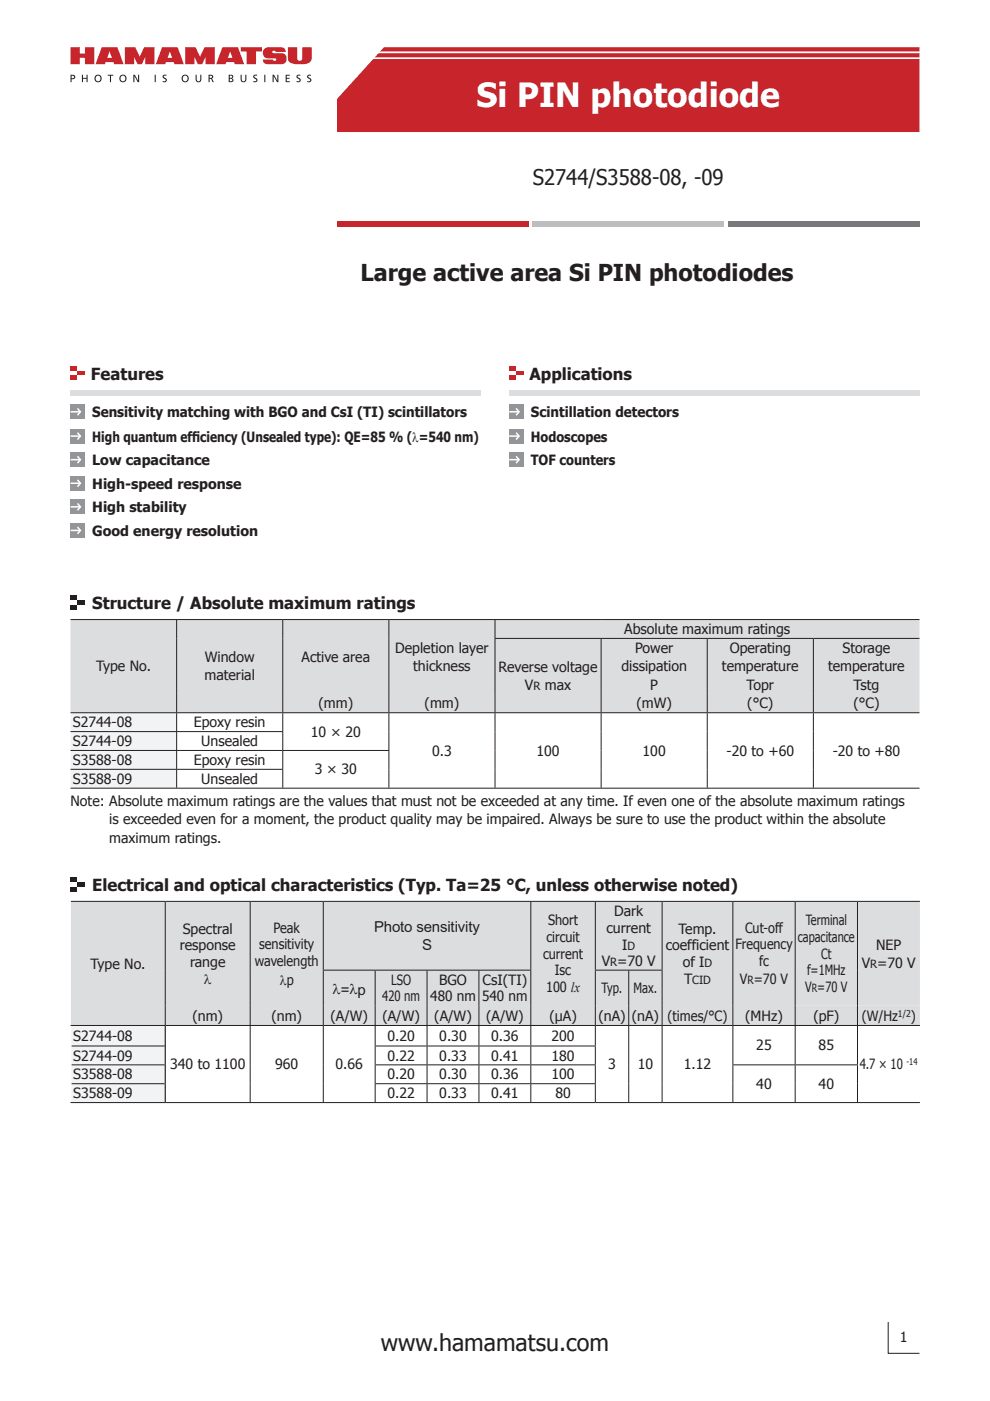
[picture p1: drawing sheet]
<svg xmlns="http://www.w3.org/2000/svg" width="210mm" height="297mm" viewBox="0 0 210 297" stroke-linecap="round" stroke-linejoin="round" font-family="sans-serif">
<g fill="#c8242b">
<path d="M81.4 10h113.6v18h-123.5v-7z"/>
<path d="M71.5 47h40.5v1.2h-40.5z"/>
</g>
<path d="M113 47h40.5v1.2h-40.5z" fill="#bcbdc0"/>
<path d="M154.5 47h40.5v1.2h-40.5z" fill="#76787b"/>
<path d="M72 11.1h123.9M72 12.3h124" fill="none" stroke="#fff" stroke-width=".35"/>
<g fill="#c8242b">
<path d="M15 10h1.9v1.4h1.1v-1.4h2v3.6h-2v-1.3h-1.1v1.3h-1.9z"/>
<path d="M51 10h4.5v.9h-1.2v2.7h-2v-2.7h-1.3z"/>
<path d="M26.5 10h2.2l.9 2 1-2h2.2v3.6h-2v-1.5l-.7 1.5h-.9l-.7-1.5v1.5h-2z"/>
<path d="M39.3 10h2.2l.9 2 .9-2h2.3v3.6h-2v-1.5l-.7 1.5h-.9l-.8-1.5v1.5h-1.9z"/>
<path d="M56.2 10.3l.8-.3h2.2a1.03 1.03 0 0 1 1.4 1h-2.2a.37 .37 0 0 0-.3-.3 .37 .37 0 0 0-.4 .3l.4 .3h1.2a1.21 1.21 0 0 1 1.5 1.2 1.21 1.21 0 0 1-1.6 1.1h-1.7a1.4 1.4 0 0 1-1.7-.6l-.1-.4h2.2a.34 .34 0 0 0 .4 .3 .34 .34 0 0 0 .3-.4l-1.4-.1a1.19 1.19 0 0 1-1.4-.7 1.19 1.19 0 0 1 .4-1.4z"/>
<path d="M61 10h2v2.4a.54 .54 0 0 0 .6 .5 .54 .54 0 0 0 .5-.5v-2.4h2v2a1.36 1.36 0 0 1-1.5 1.6 7.1 7.1 0 0 1-3-.3 1.22 1.22 0 0 1-.6-1.3z"/>
<path d="M21.6 10l-1.3 3.6h1.9l.2-.4h1.7l.1 .4h2l-1.3-3.6zM23.2 10.9l.5 1.4h-1z"/>
<path d="M34.4 10l-1.4 3.6h2l.2-.4h1.6l.2 .4h2l-1.3-3.6zM36 10.9l.5 1.4h-1z"/>
<path d="M47.1 10l-1.3 3.6h2l.2-.4h1.6l.2 .4h2l-1.3-3.6zM48.8 10.9l.5 1.4h-1z"/>
</g>
<path d="M15 15.8l.7 .1 .3 .4a.58 .58 0 0 1-.8 .5v.6h-.2zM15.2 16v.6l.5-.1v-.3zM17.4 15.8v1.6h.2v-.7h.7v.7h.3v-1.6h-.3v.7h-.7v-.7zM20 16.6a.8 .8 0 0 1 1.6 0 .8 .8 0 0 1-1.6 0zM20.2 16.7a.58 .58 0 0 0 1.1 0 .58 .58 0 0 0-1.1 0zM22.8 15.8v.2h.5v1.4h.2v-1.4h.5v-.2zM25.2 16.6a.8 .8 0 0 1 1.6 0 .8 .8 0 0 1-1.6 0zM25.4 16.7a.6 .6 0 0 0 1.2 0 .6 .6 0 0 0-1.2 0zM28.3 15.8v1.6h.2v-1.3l.7 1.3h.3v-1.6h-.2v1.3l-.7-1.3zM32.8 15.8v1.6h.2v-1.6zM34.5 16a.57 .57 0 0 0 .5 .8l.1 .3-.6 .1v.2a.55 .55 0 0 0 .9-.3 .55 .55 0 0 0-.6-.7l-.1-.3h.6v-.2l-.3-.1zM38.4 16.6a.8 .8 0 0 1 1.6 0 .8 .8 0 0 1-1.6 0zM38.6 16.7a.6 .6 0 0 0 1.2 0 .6 .6 0 0 0-1.2 0zM41.5 15.8v1a.61 .61 0 0 0 .6 .6 .61 .61 0 0 0 .6-.6v-1h-.2l-.1 1.2-.1 .2h-.4l-.2-1.4zM44.2 15.8a.71 .71 0 0 1 1 .5l-.3 .3 .4 .8h-.2l-.3-.5-.2-.2h-.2v.7h-.2zM44.4 16v.5l.5-.1-.1-.3zM48.5 15.8l.9 .2v.4l-.3 .2 .4 .4-.3 .4h-.7zM48.7 16v.5l.5-.1v-.3zM48.7 16.7v.5l.5-.1v-.3zM51 15.8v1a.61 .61 0 0 0 .6 .6 .61 .61 0 0 0 .6-.6v-1h-.2v1.2l-.1 .2h-.5l-.2-1.4zM53.7 16a.57 .57 0 0 0 .5 .8l.1 .3-.6 .1v.2a.55 .55 0 0 0 .9-.3 .55 .55 0 0 0-.6-.7v-.3h.5v-.2l-.3-.1zM56 15.8v1.6h.3v-1.6zM57.8 15.8v1.6h.2v-1.3l.7 1.3h.3v-1.6h-.2v1.3l-.7-1.3zM60.6 15.8v1.6h.8v-.2h-.6v-.5h.6v-.2h-.6v-.5h.6v-.2zM62.9 16a.57 .57 0 0 0 .5 .8l.1 .3-.6 .1v.2a.55 .55 0 0 0 .8-.3 .55 .55 0 0 0-.5-.7l-.1-.3h.6v-.2l-.3-.1zM65.2 16a.57 .57 0 0 0 .5 .8v.3l-.5 .1-.1 .2a.55 .55 0 0 0 .9-.3 .55 .55 0 0 0-.5-.7l-.1-.3h.5l.1-.2-.4-.1z" fill="#231f20"/>
<path d="M188.3 280.3v6.6h6.7" fill="none" stroke="#231f20" stroke-width=".21"/>
<path d="M108 85.8h3v3h-3z" fill="#939598"/>
<path d="M108 87.3h2.1M109.4 86.6l.7 .7-.7 .7" fill="none" stroke="#fff" stroke-width=".32"/>
<path d="M15 85.8h3v3h-3z" fill="#939598"/>
<path d="M15 87.3h2.1M16.4 86.6l.7 .7-.7 .7" fill="none" stroke="#fff" stroke-width=".32"/>
<path d="M108 91h3v3h-3z" fill="#939598"/>
<path d="M108 92.5h2.1M109.4 91.7l.7 .8-.7 .7" fill="none" stroke="#fff" stroke-width=".32"/>
<path d="M108 96h3v3h-3z" fill="#939598"/>
<path d="M108 97.5h2.1M109.4 96.7l.7 .8-.7 .7" fill="none" stroke="#fff" stroke-width=".32"/>
<path d="M15 91h3v3h-3z" fill="#939598"/>
<path d="M15 92.5h2.1M16.4 91.7l.7 .8-.7 .7" fill="none" stroke="#fff" stroke-width=".32"/>
<path d="M15 96h3v3h-3z" fill="#939598"/>
<path d="M15 97.5h2.1M16.4 96.7l.7 .8-.7 .7" fill="none" stroke="#fff" stroke-width=".32"/>
<path d="M15 101h3v3h-3z" fill="#939598"/>
<path d="M15 102.5h2.1M16.4 101.7l.7 .8-.7 .7" fill="none" stroke="#fff" stroke-width=".32"/>
<path d="M15 106h3v3h-3z" fill="#939598"/>
<path d="M15 107.5h2.1M16.4 106.7l.7 .8-.7 .7" fill="none" stroke="#fff" stroke-width=".32"/>
<path d="M15 111h3v3h-3z" fill="#939598"/>
<path d="M15 112.5h2.1M16.4 111.7l.7 .8-.7 .7" fill="none" stroke="#fff" stroke-width=".32"/>
<path d="M15 127.3h1.5v1h-1.5z" fill="#fff"/>
<path d="M15 126.3h1.5v1h-1.5z" fill="#231f20"/>
<path d="M16.5 126.3h1.5v1h-1.5z" fill="#fff"/>
<g fill="#231f20">
<path d="M16.5 127.3h1.5v1h-1.5z"/>
<path d="M15 128.3h1.5v1h-1.5z"/>
</g>
<g fill="#fff">
<path d="M16.5 128.3h1.5v1h-1.5z"/>
<path d="M15 187h1.5v1h-1.5z"/>
</g>
<path d="M15 186h1.5v1h-1.5z" fill="#231f20"/>
<path d="M16.5 186h1.5v1h-1.5z" fill="#fff"/>
<g fill="#231f20">
<path d="M16.5 187h1.5v1h-1.5z"/>
<path d="M15 188h1.5v1h-1.5z"/>
</g>
<g fill="#fff">
<path d="M16.5 188h1.5v1h-1.5z"/>
<path d="M15 78.6h1.5v1h-1.5z"/>
</g>
<path d="M15 77.6h1.5v1h-1.5z" fill="#c8242b"/>
<path d="M16.5 77.6h1.5v1h-1.5z" fill="#fff"/>
<g fill="#c8242b">
<path d="M16.5 78.6h1.5v1h-1.5z"/>
<path d="M15 79.6h1.5v1h-1.5z"/>
</g>
<g fill="#fff">
<path d="M16.5 79.6h1.5v1h-1.5z"/>
<path d="M108 78.6h1.5v1h-1.5z"/>
</g>
<path d="M108 77.6h1.5v1h-1.5z" fill="#c8242b"/>
<path d="M109.5 77.6h1.5v1h-1.5z" fill="#fff"/>
<g fill="#c8242b">
<path d="M109.5 78.6h1.5v1h-1.5z"/>
<path d="M108 79.6h1.5v1h-1.5z"/>
</g>
<path d="M109.5 79.6h1.5v1h-1.5z" fill="#fff"/>
<g fill="#dcdddf">
<path d="M15 82.7h87v1.2h-87z"/>
<path d="M108 82.7h87v1.2h-87z"/>
<path d="M15 131.4h22.5v19.7h-22.5zM37.5 131.4h22.5v19.7h-22.5zM60 131.4h22.5v15.7h-22.5zM82.5 131.4h22.5v15.7h-22.5zM105 131.4h90v4h-90zM105 135.4h22.5v15.7h-22.5zM127.5 135.4h22.5v11.7h-22.5zM150 135.4h22.5v11.7h-22.5zM172.5 135.4h22.5v11.7h-22.5zM60 147.1h22.5v4h-22.5zM82.5 147.1h22.5v4h-22.5zM127.5 147.1h22.5v4h-22.5zM150 147.1h22.5v4h-22.5zM172.5 147.1h22.5v4h-22.5z"/>
</g>
<path d="M15 151.1h22.5v4h-22.5zM15 155.1h22.5v4h-22.5zM15 159.1h22.5v4h-22.5zM15 163.1h22.5v4h-22.5z" fill="#f2f3f4"/>
<g fill="none" stroke="#231f20" stroke-width=".21">
<path d="M15 131.4h180M37.5 131.4v19.6M60 131.4v19.6M82.5 131.4v19.6M104.9 135.4h90.1M105 131.4v3.9M105 135.4v15.6M127.5 135.4v15.6M150 135.4v15.6M172.5 135.4v15.6M15 151.1h180M15 155.1h45"/>
<path d="M15 159.1h67.5M37.5 151.2v3.8M37.5 155.2v3.8M37.5 159.2v3.8M60 151.2v3.8M60 155.2v3.8M60 159.2v3.8M82.5 151.2v7.8M82.5 159.2v7.8M105 151.2v15.8M127.5 151.2v15.8M150 151.2v15.8"/>
<path d="M172.5 151.2v15.8M15 163.1h45M15 167.1h180M37.5 163.2v3.8M60 163.2v3.8"/>
</g>
<g fill="#dcdddf">
<path d="M140.4 191.1h28.2v22.1h-28.2z"/>
<path d="M155.4 213.2h13.2v4.2h-13.2z"/>
<path d="M15 191.1h20v26.3h-20zM35 191.1h18v22.1h-18zM53 191.1h15.5v22.1h-15.5zM68.5 191.1h44v14.6h-44zM126.2 191.1h14.2v14.6h-14.2zM168.6 191.1h13.2v22.1h-13.2zM181.8 191.1h13.2v22.1h-13.2zM68.5 205.7h11v7.5h-11zM79.5 205.7h11v7.5h-11zM90.5 205.7h11v7.5h-11zM101.5 205.7h11v7.5h-11zM126.2 205.7h7.1v7.5h-7.1zM133.3 205.7h7.1v7.5h-7.1zM35 213.2h18v4.2h-18zM53 213.2h15.5v4.2h-15.5zM68.5 213.2h11v4.2h-11zM79.5 213.2h11v4.2h-11zM90.5 213.2h11v4.2h-11zM101.5 213.2h11v4.2h-11zM126.2 213.2h7.1v4.2h-7.1zM133.3 213.2h7.1v4.2h-7.1zM140.4 213.2h15v4.2h-15z"/>
<path d="M112.5 191.1h13.7v22.1h-13.7zM112.5 213.2h13.7v4.2h-13.7z"/>
<path d="M168.6 213.2h13.2v4.2h-13.2zM181.8 213.2h13.2v4.2h-13.2z"/>
</g>
<path d="M15 217.4h20v4.4h-20zM15 221.8h20v4h-20zM15 225.8h20v4h-20zM15 229.8h20v4h-20z" fill="#f2f3f4"/>
<g fill="none" stroke="#231f20" stroke-width=".21">
<path d="M15 191.1h180M35 191.2v26.1M53 191.2v26.1M68.5 191.2v14.4M112.5 191.2v14.4M126.2 191.2v14.4M140.4 191.2v14.4M155.4 191.2v26.1M168.6 191.2v26.1M181.8 191.2v26.1M15 217.4h180M53 217.5v16.2"/>
<path d="M68.5 205.7h44.1M68.5 205.8v11.5M68.5 217.5v16.2M79.5 205.8v11.5M79.5 217.5v4.2M90.5 205.8v11.5M90.5 217.5v4.2M101.5 205.8v11.5M101.5 217.5v4.2M112.5 205.8v11.5M112.5 217.5v4.2M126.1 205.7h14.4"/>
<path d="M126.2 205.8v11.5M126.2 217.5v4.2M133.3 205.8v11.5M133.3 217.5v16.2M140.4 205.8v11.5M140.4 217.5v16.2M155.4 217.5v8.2M168.6 217.5v8.2M181.8 217.5v8.2M15 233.8h180M15.1 221.8h19.8M15.1 225.8h19.8"/>
<path d="M15.1 229.8h19.8M79.5 221.8h46.8M79.5 225.8h46.8M79.5 229.8h46.8M79.5 221.9v3.8M79.5 225.9v3.8M79.5 229.9v3.8M90.5 221.9v3.8M90.5 225.9v3.8M90.5 229.9v3.8M101.5 221.9v3.8M101.5 225.9v3.8"/>
<path d="M101.5 229.9v3.8M112.5 221.9v3.8M112.5 225.9v3.8M112.5 229.9v3.8M126.2 221.9v3.8M126.2 225.9v3.8M126.2 229.9v3.8M155.3 225.8h26.6M155.4 225.9v7.8M168.6 225.9v7.8M181.8 225.9v7.8"/>
</g>
<path d="M15 217.5v16.2" fill="none" stroke="#fff" stroke-width=".21"/>
<path d="M35 217.5v16.2" fill="none" stroke="#231f20" stroke-width=".25"/>
<text font-size="7.1" fill="#fff" x="101" y="22.6">Si PIN photodiode</text>
<g font-size="4.9" fill="#231f20">
<text x="76.5" y="59.6">Large active area Si PIN photodiodes</text>
<text x="80.8" y="286.3">www.hamamatsu.com</text>
</g>
<text font-size="4.6" fill="#231f20" x="113" y="39.2">S2744/S3588-08, -09</text>
<g font-size="3.5" fill="#231f20">
<text x="19.3" y="80.5">Features</text>
<text x="112.3" y="80.5">Applications</text>
<text x="19.6" y="129.1">Structure / Absolute maximum ratings</text>
<text x="19.6" y="188.8">Electrical and optical characteristics (Typ. Ta=25 °C, unless otherwise noted)</text>
</g>
<g font-size="3.2" fill="#231f20">
<text x="79.3" y="197.4">Photo sensitivity</text>
<text x="89.5" y="201.3">S</text>
<text x="70.5" y="210.7">λ=λp</text>
</g>
<g font-size="3" fill="#231f20">
<text x="19.6" y="88.5">Sensitivity matching with BGO and CsI (TI) scintillators</text>
<text x="112.6" y="88.5">Scintillation detectors</text>
<text x="19.6" y="93.7">High quantum effciency (Unsealed type): QE=85 % (λ=540 nm)</text>
<text x="40.7" y="93.7">i</text>
<text x="112.6" y="93.7">Hodoscopes</text>
<text x="19.6" y="98.7">Low capacitance</text>
<text x="112.6" y="98.7">TOF counters</text>
<text x="19.6" y="103.7">High-speed response</text>
<text x="19.6" y="108.7">High stability</text>
<text x="19.6" y="113.7">Good energy resolution</text>
<text x="132.4" y="134.4">Absolute maximum ratings</text>
<text x="20.4" y="142.3">Type No.</text>
<text x="43.4" y="140.4">Window</text>
<text x="64" y="140.3">Active area</text>
<text x="83.8" y="138.4">Depletion layer</text>
<text x="87.6" y="142.3">thickness</text>
<text x="105.7" y="142.4">Reverse voltage</text>
<text x="131.7" y="142.3">dissipation</text>
<text x="134.7" y="138.4">Power</text>
<text x="153.1" y="142.3">temperature</text>
<text x="154.7" y="138.4">Operating</text>
<text x="175.6" y="142.3">temperature</text>
<text x="178.6" y="138.4">Storage</text>
<text x="43.4" y="144.3">material</text>
<text x="111.3" y="146.3">V</text>
<text x="115.5" y="146.3">max</text>
<text x="137.9" y="146.2">P</text>
<text x="158.3" y="146.2">Topr</text>
<text x="181" y="146.2">Tstg</text>
<text x="15.5" y="154.2">S2744-08</text>
<text x="41.1" y="154.2">Epoxy resin</text>
<text x="67.5" y="150.2">(mm)</text>
<text x="90" y="150.2">(mm)</text>
<text x="134.9" y="150.2">(mW)</text>
<text x="158.4" y="150.2">(°C)</text>
<text x="181" y="150.2">(°C)</text>
<text x="15.5" y="158.2">S2744-09</text>
<text x="42.7" y="158.2">Unsealed</text>
<text x="65.9" y="156.2">10 × 20</text>
<text x="91.6" y="160.2">0.3</text>
<text x="113.7" y="160.2">100</text>
<text x="136.2" y="160.2">100</text>
<text x="154" y="160.2">-20 to +60</text>
<text x="176.5" y="160.2">-20 to +80</text>
<text x="15.5" y="162.2">S3588-08</text>
<text x="15.5" y="166.2">S3588-09</text>
<text x="41.1" y="162.2">Epoxy resin</text>
<text x="42.7" y="166.2">Unsealed</text>
<text x="66.7" y="164.2">3 × 30</text>
<text x="15" y="170.8">Note: Absolute maximum ratings are the values that must not be exceeded at any time. If even one of the absolute maximum ratings</text>
<text x="23.2" y="174.7">is exceeded even for a moment, the product quality may be impaired. Always be sure to use the product within the absolute</text>
<text x="23.2" y="178.6">maximum ratings.</text>
<text x="38.8" y="198">Spectral</text>
<text x="58" y="197.8">Peak</text>
<text x="116.2" y="196.2">Short</text>
<text x="128.6" y="197.7">current</text>
<text x="130.2" y="194.2">Dark</text>
<text x="143.8" y="198">Temp.</text>
<text x="158" y="197.8">Cut-off</text>
<text x="170.8" y="196.2">Terminal</text>
<text x="38.1" y="201.5">response</text>
<text x="55" y="201.3">sensitivity</text>
<text x="115.1" y="203.3">current</text>
<text x="115.8" y="199.7">circuit</text>
<text x="131.9" y="201.4">I</text>
<text x="141.1" y="201.5">coefficient</text>
<text x="155.9" y="201.3">Frequency</text>
<text x="169.2" y="199.7">capacitance</text>
<text x="174.1" y="203.3">Ct</text>
<text x="185.8" y="201.4">NEP</text>
<text x="19.2" y="205.4">Type No.</text>
<text x="40.3" y="205">range</text>
<text x="43.2" y="208.6">λ</text>
<text x="54" y="204.8">wavelength</text>
<text x="59.3" y="208.8">λp</text>
<text x="82.9" y="208.8">LSO</text>
<text x="93.1" y="208.8">BGO</text>
<text x="102.3" y="208.8">CsI(TI)</text>
<text x="117.7" y="206.8">Isc</text>
<text x="127.6" y="204.8">V =70 V</text>
<text x="144.8" y="205">of I</text>
<text x="145" y="208.5">T</text>
<text x="156.9" y="208.7">V =70 V</text>
<text x="161" y="204.8">fc</text>
<text x="171.1" y="206.8">f=1MHz</text>
<text x="182.7" y="205.2">V =70 V</text>
<text x="81" y="212.3">420 nm</text>
<text x="91.2" y="212.3">480 nm</text>
<text x="102.2" y="212.3">540 nm</text>
<text x="115.8" y="210.3">100 lx</text>
<text x="127.6" y="210.5">Typ.</text>
<text x="134.3" y="210.5">Max.</text>
<text x="170.7" y="210.3">V =70 V</text>
<text x="15.5" y="220.7">S2744-08</text>
<text x="40.8" y="216.5">(nm)</text>
<text x="57.6" y="216.5">(nm)</text>
<text x="70.1" y="216.5">(A/W)</text>
<text x="81.1" y="216.5">(A/W)</text>
<text x="82.1" y="220.7">0.20</text>
<text x="92.1" y="216.5">(A/W)</text>
<text x="93.1" y="220.7">0.30</text>
<text x="103.1" y="216.5">(A/W)</text>
<text x="104.1" y="220.7">0.36</text>
<text x="116.5" y="216.5">(μA)</text>
<text x="116.9" y="220.7">200</text>
<text x="126.9" y="216.4">(nA) (nA)</text>
<text x="141.5" y="216.5">(times/°C)</text>
<text x="158" y="216.5">(MHz)</text>
<text x="172.4" y="216.5">(pF)</text>
<text x="182.7" y="216.5">(W/Hz</text>
<text x="193.1" y="216.5">)</text>
<text x="15.5" y="224.9">S2744-09</text>
<text x="36.1" y="226.7">340 to 1100</text>
<text x="58.3" y="226.7">960</text>
<text x="71.1" y="226.7">0.66</text>
<text x="82.1" y="224.9">0.22</text>
<text x="93.1" y="224.9">0.33</text>
<text x="104.1" y="224.9">0.41</text>
<text x="116.9" y="224.9">180</text>
<text x="128.9" y="226.7">3</text>
<text x="135.2" y="226.7">10</text>
<text x="145" y="226.7">1.12</text>
<text x="160.4" y="222.7">25</text>
<text x="173.6" y="222.7">85</text>
<text x="182.3" y="226.7">4.7 × 10</text>
<text x="15.5" y="228.9">S3588-08</text>
<text x="15.5" y="232.9">S3588-09</text>
<text x="82.1" y="228.9">0.20</text>
<text x="82.1" y="232.9">0.22</text>
<text x="93.1" y="228.9">0.30</text>
<text x="93.1" y="232.9">0.33</text>
<text x="104.1" y="232.9">0.41</text>
<text x="104.1" y="228.9">0.36</text>
<text x="116.9" y="228.9">100</text>
<text x="117.8" y="232.9">80</text>
<text x="160.4" y="230.9">40</text>
<text x="173.6" y="230.9">40</text>
<text x="190.8" y="284.5">1</text>
</g>
<g font-size="2.4" fill="#231f20">
<text x="113.1" y="146.3">R</text>
<text x="133.1" y="201.4">D</text>
<text x="129.4" y="204.8">R</text>
<text x="146.8" y="208.5">CID</text>
<text x="149.4" y="205">D</text>
<text x="158.5" y="208.7">R</text>
<text x="184.5" y="205.2">R</text>
<text x="172.1" y="210.3">R</text>
</g>
<g font-size="2" fill="#231f20">
<text x="190.4" y="215.7">1/2</text>
<text x="192.2" y="225.9">-14</text>
</g>
</svg>
